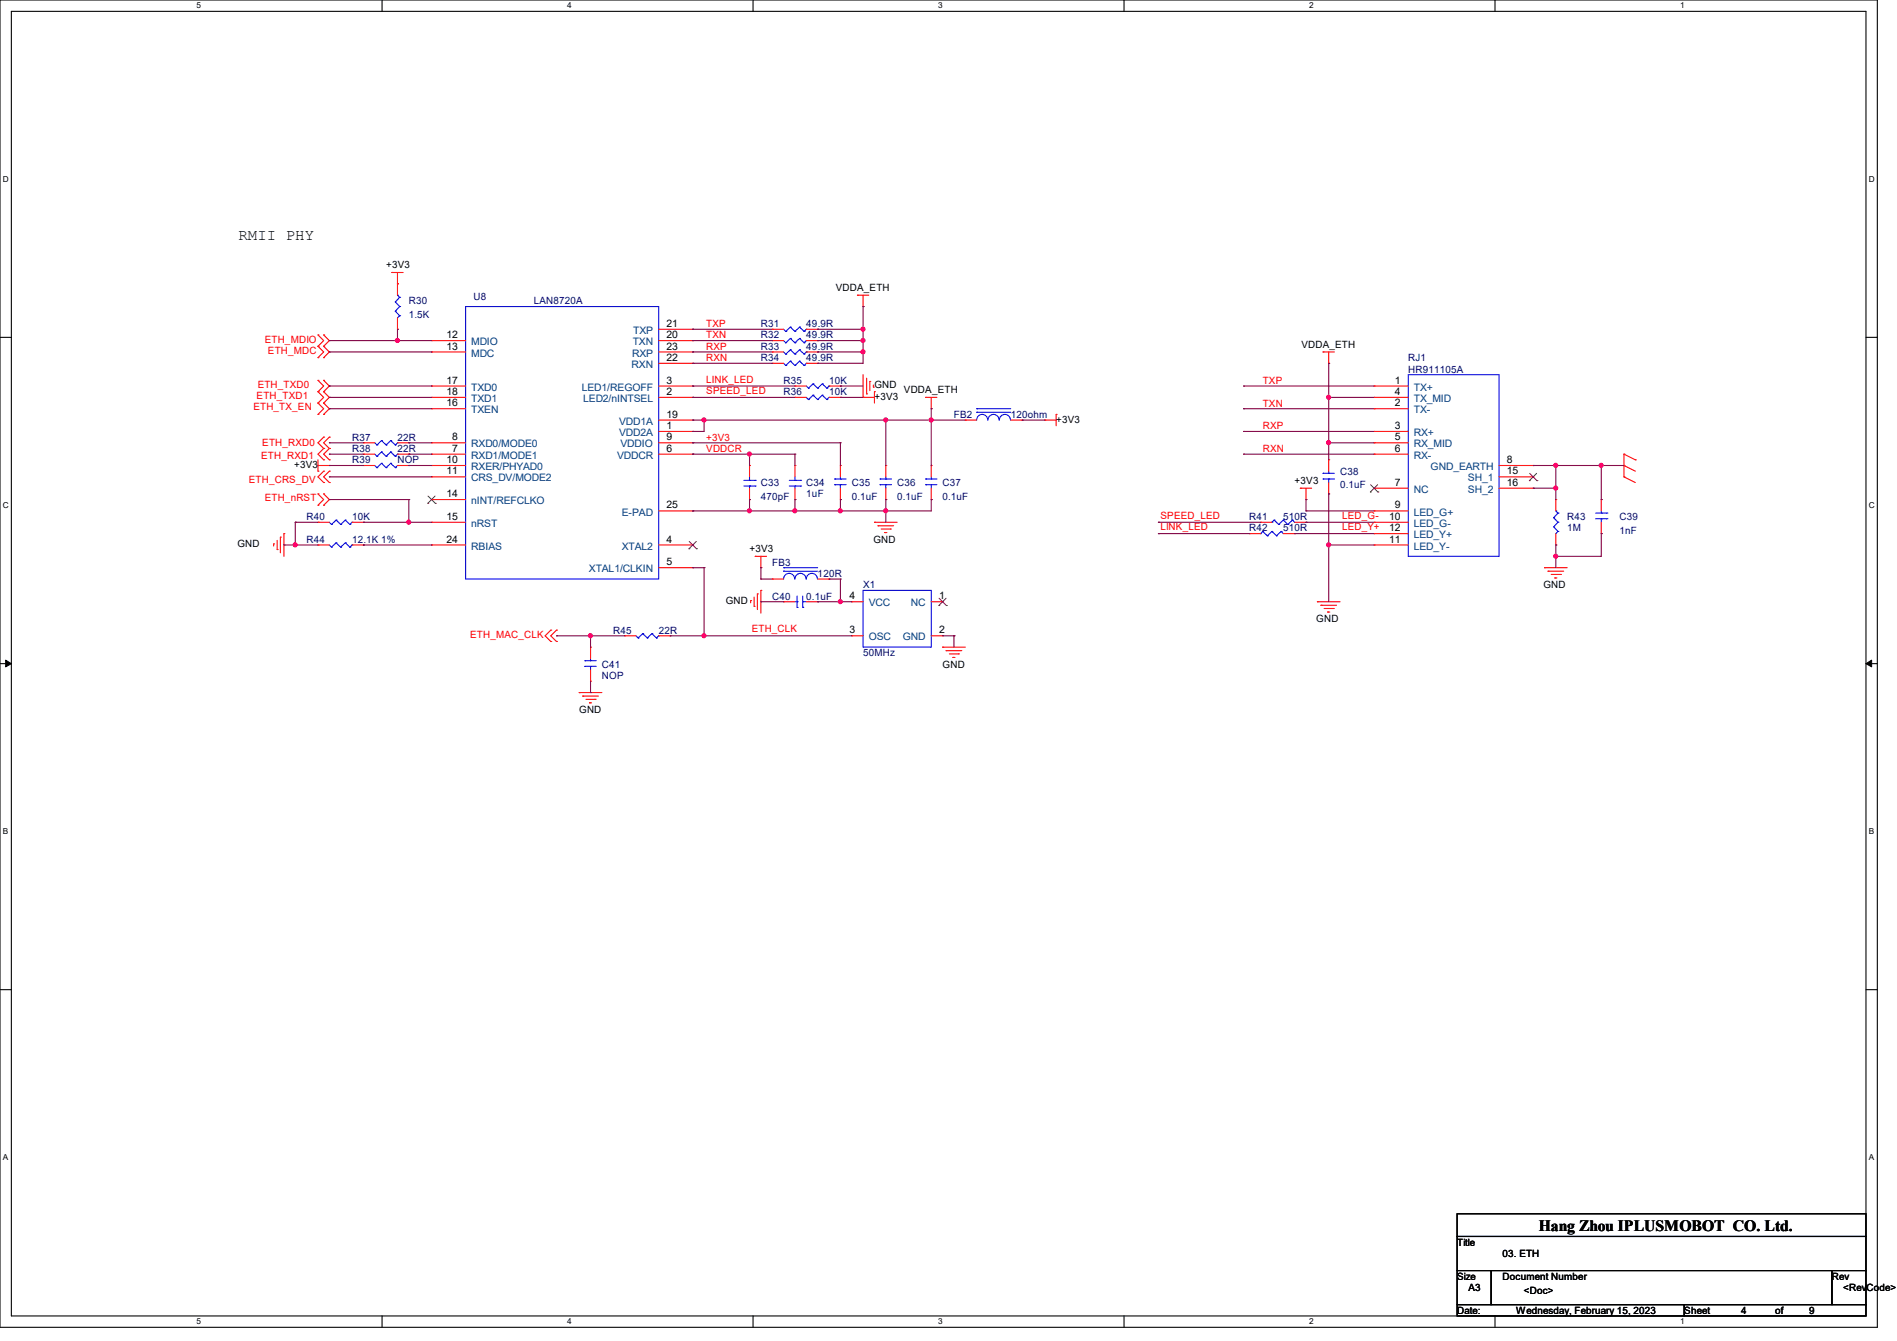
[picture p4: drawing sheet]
<svg xmlns="http://www.w3.org/2000/svg" width="297mm" height="210mm" viewBox="0 0 297 210" stroke-linecap="round" stroke-linejoin="round" font-family="sans-serif">
<g fill="none" stroke="#000" stroke-width=".17">
<path d="M0 0h293.9v207.9h-293.9zM1.8 1.8h290.3v204.3h-290.3zM59.8 0v1.8M117.9 0v1.8M176 0v1.8M234.1 0v1.8M0 52.8h1.8M292.1 52.8h1.8M0 103.9h1.8M292.1 103.9h1.8M0 155h1.8M292.1 155h1.8"/>
<path d="M228.1 190.1h64v3.5h-64zM228.1 193.6h64v5.4h-64zM228.1 199h5.4v5.3h-5.4zM233.5 199h53.3v5.3h-53.3zM286.8 199h5.3v5.3h-5.3zM59.8 206.1v1.8M117.9 206.1v1.8M176 206.1v1.8M228.1 204.3h35.6v1.8h-35.6zM234.1 206.1v1.8M263.7 204.3h28.4v1.8h-28.4z"/>
</g>
<path d="M.9 103.4l.9 .5-.9 .5zM292.1 103.9l.9-.5v1z" fill="#000"/>
<path d="M.9 103.4l.9 .5-.9 .5zM292.1 103.9l.9-.5v1z" fill="none" stroke="#000" stroke-width=".16"/>
<g fill="none" stroke="#f00" stroke-width=".17">
<path d="M49.8 54.2h.1M49.8 56h.1M49.8 59.6h.1M49.8 52.5h.1M49.8 54.2l.9 .9-.9 .9M49.8 59.6l.9 .9-.9 .8M49.8 52.5l.9 .8-.9 .9M50.7 56h.1M50.7 54.2h.1M50.7 59.6h.1M50.7 52.5h.1M50.7 54.2l.9 .9-.9 .9"/>
<path d="M50.7 59.6l.9 .9-.9 .8M50.7 52.5l.9 .8-.9 .9M61.3 42.7h.1M61.3 42.7h1.8M62.2 44.4h.1M62.2 51.6h.1M62.2 42.7v3.5M62.2 49.8v1.8M67.6 53.3h.1M67.6 55.1h.1M67.6 55.1h5.3M67.6 53.3h5.3"/>
<path d="M103.1 55.1h5.4M103.1 51.6h5.4M103.1 53.3h5.4M103.1 56.9h5.4M108.5 53.3h.1M108.5 51.6h.1M108.5 56.9h.1M108.5 55.1h.1M120.9 51.6h.1M120.9 55.1h.1M120.9 53.3h.1M120.9 56.9h.1"/>
<path d="M120.9 55.1h1.8M120.9 51.6h1.8M120.9 53.3h1.8M120.9 56.9h1.8M126.2 55.1h1.8M126.2 51.6h1.8M126.2 53.3h1.8M126.2 56.9h1.8M128 51.6h.1M128 55.1h.1M128 53.3h.1M128 56.9h.1"/>
<path d="M134.2 46.2h.1M134.2 46.2h1.8M135.1 48h.1M135.1 46.2v1.8M135.1 58.7v3.5M135.7 59.2v2.5M136.2 59.7h.1M136.2 59.7v1.5M207.1 55.1h.1M207.1 55.1h1.8M208 56.9h.1M208 55.1v1.8"/>
<path d="M49.8 73.8h.1M49.8 77.3h.1M49.8 79.1h.1M49.8 61.3h.1M49.8 63.1h.1M49.8 64.9h.1M49.8 72.9h1.8M49.8 72v1.8M49.8 77.3l.9 .9-.9 .9M49.8 61.3l.9 .9-.9 .9M49.8 63.1l.9 .9-.9 .9M50.7 79.1h.1"/>
<path d="M50.7 77.3h.1M50.7 61.3h.1M50.7 63.1h.1M50.7 64.9h.1M50.7 68.5h.1M50.7 70.2h.1M50.7 72h.1M50.7 75.6h.1M50.7 73.8h.1M50.7 77.3l.9 .9-.9 .9M50.7 61.3l.9 .9-.9 .9M50.7 63.1l.9 .9-.9 .9"/>
<path d="M50.7 68.5l-.9 .8 .9 .9M50.7 70.2l-.9 .9 .9 .9M50.7 73.8l-.9 .9 .9 .9M51.6 72.9h.1M51.6 68.5h.1M51.6 70.2h.1M51.6 72h.1M51.6 75.6h.1M51.6 73.8h.1M51.6 68.5l-.9 .8 .9 .9M51.6 70.2l-.9 .9 .9 .9M51.6 73.8l-.9 .9 .9 .9"/>
<path d="M56.9 71.1h.1M56.9 72.9h.1M56.9 69.3h.1M56.9 72.9h1.8M56.9 71.1h1.8M56.9 69.3h1.8M62.2 72.9h1.8M62.2 71.1h1.8M62.2 69.3h1.8M64 71.1h.1M64 72.9h.1M64 69.3h.1"/>
<path d="M67.6 71.1h.1M67.6 69.3h.1M67.6 72.9h.1M67.6 74.7h.1M67.6 78.2h.1M67.6 64h.1M67.6 60.5h.1M67.6 62.2h.1M67.6 62.2h5.3M67.6 72.9h5.3M67.6 71.1h5.3M67.6 60.5h5.3"/>
<path d="M67.6 64h5.3M67.6 69.3h5.3M67.6 74.7h5.3M67.6 78.2h5.3M103.1 62.2h5.4M103.1 65.8h5.4M103.1 71.1h5.4M103.1 60.5h5.4M103.1 67.6h5.4M103.1 69.3h5.4M108.5 67.6h.1M108.5 62.2h.1"/>
<path d="M108.5 60.5h.1M108.5 71.1h.1M108.5 69.3h.1M108.5 65.8h.1M117.3 78.2h.1M117.3 72.9h.1M117.3 72.9v1.8M117.3 76.5v1.7M124.5 62.2h.1M124.5 78.2h.1M124.5 72.9h.1M124.5 60.5h.1"/>
<path d="M124.5 62.2h1.7M124.5 60.5h1.7M124.5 72.9v1.8M124.5 76.5v1.7M129.8 62.2h1.8M129.8 60.5h1.8M131.6 62.2h.1M131.6 72.9h.1M131.6 78.2h.1M131.6 60.5h.1M131.6 72.9v1.8M131.6 76.5v1.7"/>
<path d="M135.1 62.2h.1M135.1 62.2h1.8M135.7 61.7h.1M136.7 60.6h.1M136.7 60.3v.3M136.9 61.3h.1M136.9 61.3v1.8M138.7 72.9h.1M138.7 78.2h.1M138.7 72.9v1.8M138.7 76.5v1.7M144.9 62.2h.1"/>
<path d="M144.9 62.2h1.8M145.8 64h.1M145.8 72.9h.1M145.8 78.2h.1M145.8 62.2v1.8M145.8 72.9v1.8M145.8 76.5v1.7M151.1 65.8h.1M151.1 65.8h1.8M158.2 65.8h1.8M160 65.8h.1M163.6 65.8h.1"/>
<path d="M163.6 65.8h1.8M165.4 64.9h.1M165.4 64.9v1.8M203.6 76.5h.1M203.6 76.5h1.8M204.5 78.2h.1M204.5 76.5v1.7M208 72h.1M208 77.3h.1M208 72v1.8M208 75.6v1.7M215.1 60.5h.1"/>
<path d="M215.1 62.2h.1M215.1 64h.1M215.1 67.6h.1M215.1 69.3h.1M215.1 71.1h.1M215.1 76.5h.1M215.1 62.2h5.4M215.1 76.5h5.4M215.1 71.1h5.4M215.1 60.5h5.4M215.1 64h5.4M215.1 67.6h5.4"/>
<path d="M215.1 69.3h5.4M234.7 76.5h5.3M234.7 72.9h5.3M234.7 74.7h5.3M240 72.9h.1M240 76.5h.1M240 74.7h.1M243.6 78.2h.1M243.6 78.2v1.8M250.7 78.2h.1M250.7 78.2v1.8M254.3 74.7h.1"/>
<path d="M254.3 71.1h.1M254.3 72.9h.1M254.3 74.7l1.7 .9M254.3 71.1v3.6M254.3 71.1l1.7 .9M254.3 72.9l1.7 .9M256 72h.1M42.8 85.2h.1M42.8 85.2v.3M43.4 86.1h.1M43.4 84.6v1.5M43.9 84.1h.1"/>
<path d="M43.9 84.1v2.5M44.4 83.6h.1M44.4 83.6v3.5M49.8 81.8h.1M49.8 85.3h.1M49.8 81.8h1.8M49.8 85.3h1.8M55.1 81.8h1.8M55.1 85.3h1.8M56.9 81.8h.1M56.9 85.3h.1M67.6 81.8h.1"/>
<path d="M67.6 85.3h.1M67.6 81.8h5.3M67.6 85.3h5.3M86.2 98.7h.1M86.2 98.7l-.9 .9 .9 .9M87.1 98.7h.1M87.1 98.7l-.9 .9 .9 .9M97.8 99.6h.1M97.8 99.6h1.8M103.1 88.9h5.4M103.1 85.3h5.4M103.1 80h5.4"/>
<path d="M103.1 99.6h1.8M104.9 99.6h.1M108.5 85.3h.1M108.5 88.9h.1M108.5 80h.1M117.5 94.1h.1M117.5 94.1v.3M118.1 95h.1M118.1 93.5v1.5M118.2 87.1h.1M118.2 87.1h1.8M118.6 93h.1"/>
<path d="M118.6 93v2.5M119.1 92.5h.1M119.1 88.9h.1M119.1 87.1v1.8M119.1 92.5v3.5M120.9 90.7h.1M120.9 90.7h1.8M122.7 94.2h.1M122.7 94.2h1.8M126.2 94.2h1.8M128 94.2h.1M128 90.7h1.8"/>
<path d="M129.8 90.7h.1M133.3 99.6h.1M133.3 94.2h.1M133.3 94.2h1.8M133.3 99.6h1.8M136.9 81.8h.1M136.9 81.8h3.6M137.5 82.3h.1M137.5 82.3h2.4M138 82.8h1.4M138.5 83.4h.1M138.5 83.4h.4"/>
<path d="M139.4 82.8h.1M145.8 94.2h1.8M145.8 99.6h1.8M147.6 94.2h.1M147.6 99.6h.1M195.6 83.6h.1M195.6 83.6h1.8M197.4 81.8h.1M197.4 81.8h1.7M200.9 83.6h1.8M202.7 83.6h.1M202.7 81.8h1.8"/>
<path d="M204.5 81.8h.1M206.2 94.2h.1M206.2 94.2h3.6M206.8 94.8h.1M206.8 94.8h2.5M207.3 95.3h1.4M207.9 95.8h.1M207.9 95.8h.3M208.7 95.3h.1M215.1 80h.1M215.1 81.8h.1M215.1 85.3h.1"/>
<path d="M215.1 83.6h.1M215.1 81.8h5.4M215.1 83.6h5.4M215.1 85.3h5.4M215.1 80h5.4M241.8 88.9h.1M241.8 88.9h3.6M242.4 89.5h.1M242.4 89.5h2.4M242.9 90h1.4M243.4 90.5h.1M243.4 90.5h.4"/>
<path d="M243.6 85.3h.1M243.6 83.6v1.7M244.3 90h.1M250.7 83.6h.1M250.7 81.8v1.8M86.2 100.5h.1M87.1 100.5h.1M90.7 108.5h.1M90.7 108.5h3.5M91.2 109h.1M91.2 109h2.5M91.7 109.5h1.5"/>
<path d="M92.3 110.1h.1M92.3 110.1h.3M92.5 101.3h.1M92.5 106.7h.1M92.5 101.3v1.8M92.5 104.9v1.8M93.2 109.5h.1M147.6 101.3h.1M147.6 101.3h3.5M148.1 101.9h.1M148.1 101.9h2.5M148.6 102.4h1.5"/>
<path d="M149.2 103h.1M149.2 103h.3M150.1 102.4h.1"/>
</g>
<g fill="none" stroke="#00f" stroke-width=".17">
<path d="M61.9 48.7h.1M61.9 47.3h.1M61.9 48.7l.7 .7M61.9 47.3l.7 .7M62.2 46.2h.1M62.2 46.2l.4 .4M62.6 49.4h.1M62.6 48h.1M62.6 46.6h.1M62.6 49.4l-.4 .4M62.6 48l-.7 .7M62.6 46.6l-.7 .7"/>
<path d="M72.9 48h30.2v42.7h-30.2zM122.7 51.6l.3 .3M122.7 55.1l.3 .4M122.7 53.3l.3 .4M122.7 56.9l.3 .3M123 51.9h.1M123 55.5h.1M123 53.7h.1M123 57.2h.1M123.7 51.2h.1M123.7 54.8h.1M123.7 53h.1"/>
<path d="M123.7 56.6h.1M123.7 51.2l-.7 .7M123.7 51.2l.8 .7M123.7 54.8l-.7 .7M123.7 54.8l.8 .7M123.7 53l-.7 .7M123.7 53l.8 .7M123.7 56.6l-.7 .6M123.7 56.6l.8 .6M124.5 51.9h.1M124.5 55.5h.1M124.5 53.7h.1"/>
<path d="M124.5 57.2h.1M125.2 51.2h.1M125.2 54.8h.1M125.2 53h.1M125.2 56.6h.1M125.2 51.2l-.7 .7M125.2 51.2l.7 .7M125.2 54.8l-.7 .7M125.2 54.8l.7 .7M125.2 53l-.7 .7M125.2 53l.7 .7M125.2 56.6l-.7 .6"/>
<path d="M125.2 56.6l.7 .6M125.9 51.9h.1M125.9 55.5h.1M125.9 53.7h.1M125.9 57.2h.1M126.2 51.6h.1M126.2 55.1h.1M126.2 53.3h.1M126.2 56.9h.1M126.2 51.6l-.3 .3M126.2 55.1l-.3 .4M126.2 53.3l-.3 .4"/>
<path d="M126.2 56.9l-.3 .3M220.5 58.7h14.2v28.4h-14.2zM58.7 71.1l.3 .4M58.7 72.9l.3 .3M58.7 69.3l.3 .4M59 71.5h.1M59 73.2h.1M59 69.7h.1M59.7 70.8h.1M59.7 72.6h.1M59.7 69h.1M59.7 70.8l-.7 .7"/>
<path d="M59.7 70.8l.8 .7M59.7 72.6l-.7 .6M59.7 72.6l.8 .6M59.7 69l-.7 .7M59.7 69l.8 .7M60.5 71.5h.1M60.5 73.2h.1M60.5 69.7h.1M61.2 70.8h.1M61.2 72.6h.1M61.2 69h.1M61.2 70.8l-.7 .7"/>
<path d="M61.2 70.8l.7 .7M61.2 72.6l-.7 .6M61.2 72.6l.7 .6M61.2 69l-.7 .7M61.2 69l.7 .7M61.9 71.5h.1M61.9 73.2h.1M61.9 69.7h.1M62.2 71.1h.1M62.2 72.9h.1M62.2 69.3h.1M62.2 71.1l-.3 .4"/>
<path d="M62.2 72.9l-.3 .3M62.2 69.3l-.3 .4M116.5 75.2h1.7M116.5 76.1h1.7M117.3 76.1h.1M117.3 75.2h.1M117.3 74.7v.5M117.3 76.1v.4M118.2 75.2h.1M118.2 76.1h.1M123.6 75.2h1.7M123.6 76.1h1.7"/>
<path d="M124.5 76.1h.1M124.5 75.2h.1M124.5 74.7v.5M124.5 76.1v.4M125.3 75.2h.1M125.3 76.1h.1M126.2 62.2l.4 .4M126.2 60.5l.4 .3M126.6 62.6h.1M126.6 60.8h.1M127.3 61.9h.1M127.3 60.1h.1"/>
<path d="M127.3 61.9l-.7 .7M127.3 61.9l.7 .7M127.3 60.1l-.7 .7M127.3 60.1l.7 .7M128 62.6h.1M128 60.8h.1M128.7 61.9h.1M128.7 60.1h.1M128.7 61.9l-.7 .7M128.7 61.9l.8 .7M128.7 60.1l-.7 .7M128.7 60.1l.8 .7"/>
<path d="M129.5 62.6h.1M129.5 60.8h.1M129.8 62.2h.1M129.8 60.5h.1M129.8 62.2l-.3 .4M129.8 60.5l-.3 .3M130.7 75.9h.1M130.7 75h.1M130.7 75.9h1.8M130.7 75h1.8M131.6 75h.1M131.6 75.9h.1"/>
<path d="M131.6 74.7v.3M131.6 75.9v.6M137.8 75.9h.1M137.8 75h.1M137.8 75.9h1.8M137.8 75h1.8M138.7 75h.1M138.7 75.9h.1M138.7 74.7v.3M138.7 75.9v.6M144.9 75.9h.1M144.9 75h.1"/>
<path d="M144.9 75.9h1.8M144.9 75h1.8M145.8 75h.1M145.8 75.9h.1M145.8 74.7v.3M145.8 75.9v.6M152.9 65.8a.87 .87 0 0 1 .9-.9 .87 .87 0 0 1 .8 .9M152.9 64.6h.1M152.9 64h.1M152.9 64.6h5.3M152.9 64h5.3M154.7 65.8a.87 .87 0 0 1 .9-.9 .87 .87 0 0 1 .8 .9"/>
<path d="M156.5 65.8a.87 .87 0 0 1 .8-.9 .87 .87 0 0 1 .9 .9M207.1 75h.1M207.1 74.1h.1M207.1 75h1.8M207.1 74.1h1.8M208 74.1h.1M208 75h.1M208 73.8v.3M208 75v.6M51.6 81.8l.3 .3M51.6 85.3l.3 .4M51.9 82.1h.1"/>
<path d="M51.9 85.7h.1M52.6 81.4h.1M52.6 85h.1M52.6 81.4l-.7 .7M52.6 81.4l.7 .7M52.6 85l-.7 .7M52.6 85l.7 .7M53.3 82.1h.1M53.3 85.7h.1M54.1 81.4h.1M54.1 85h.1M54.1 81.4l-.8 .7"/>
<path d="M54.1 81.4l.7 .7M54.1 85l-.8 .7M54.1 85l.7 .7M54.8 82.1h.1M54.8 85.7h.1M55.1 81.8h.1M55.1 85.3h.1M55.1 81.8l-.3 .3M55.1 85.3l-.3 .4M99.6 99.6l.3 .3M99.9 99.9h.1M100.6 99.2h.1"/>
<path d="M100.6 99.2l-.7 .7M100.6 99.2l.7 .7M101.3 99.9h.1M102.1 99.2h.1M102.1 99.2l-.8 .7M102.1 99.2l.7 .7M102.8 99.9h.1M103.1 99.6h.1M103.1 99.6l-.3 .3M122.7 90.7a.87 .87 0 0 1 .8-.9 .87 .87 0 0 1 .9 .9M122.7 89.5h.1M122.7 88.9h.1"/>
<path d="M122.7 89.5h5.3M122.7 88.9h5.3M124.5 90.7a.87 .87 0 0 1 .8-.9 .87 .87 0 0 1 .9 .9M124.5 94.2h.3M124.8 94.2h.1M124.8 95.1h.1M124.8 93.3v1.8M125.7 94.2h.1M125.7 95.1h.1M125.7 94.2h.5M125.7 93.3v1.8M126.2 90.7a.87 .87 0 0 1 .9-.9 .87 .87 0 0 1 .9 .9"/>
<path d="M135.1 92.5h10.7v8.8h-10.7zM197.4 83.6h.1M197.7 83.2h.1M197.7 83.2l.7 .7M197.7 83.2l-.3 .4M198.4 83.9h.1M199.1 83.2h.1M199.1 81.8h.1M199.1 83.2l.8 .7M199.1 83.2l-.7 .7M199.5 81.4h.1M199.5 81.4l-.4 .4"/>
<path d="M199.5 81.4l.7 .7M199.9 83.9h.1M200.2 82.1h.1M200.6 83.2h.1M200.6 83.2l.3 .4M200.6 83.2l-.7 .7M200.9 81.4h.1M200.9 81.4l.7 .7M200.9 81.4l-.7 .7M201.6 82.1h.1M202.4 81.4h.1M202.4 81.4l.3 .4"/>
<path d="M202.4 81.4l-.8 .7M243.2 82.5h.1M243.2 81.1h.1M243.2 82.5l.7 .7M243.2 81.1l.7 .7M243.6 80h.1M243.6 80l.3 .3M243.9 83.2h.1M243.9 81.8h.1M243.9 80.3h.1M243.9 83.2l-.3 .4M243.9 81.8l-.7 .7"/>
<path d="M243.9 80.3l-.7 .8M249.8 81.2h1.8M249.8 80.3h1.8M250.7 80.3h.1M250.7 81.2h.1M250.7 80v.3M250.7 81.2v.6M251.6 81.2h.1M251.6 80.3h.1M91.6 104.4h.1M91.6 103.5h.1M91.6 104.4h1.7"/>
<path d="M91.6 103.5h1.7M92.5 103.5h.1M92.5 104.4h.1M92.5 103.1v.4M92.5 104.4v.5"/>
</g>
<g fill="none" stroke="#804000" stroke-width=".16">
<path d="M67 78.8h.1M67 77.7l1.2 1.1M68.1 77.7l-1.1 1.1M68.2 78.8h.1M214.5 77h.1M214.6 75.9l1.1 1.1M215.7 75.9l-1.2 1.1M215.7 77h.1M239.4 75.3h.1M239.5 74.1l1.1 1.2M240.6 74.1l-1.2 1.2M240.6 75.3h.1"/>
<path d="M107.9 85.9h.1M107.9 84.8l1.2 1.1M109 84.8l-1.1 1.1M109.1 85.9h.1M147 94.8h.1M147 93.7l1.2 1.1M148.1 93.7l-1.1 1.1M148.2 94.8h.1"/>
</g>
<path d="M208 56.9h.1M208 56.9v5.3M110.2 99.6h.1M110.2 99.6h23.1" fill="none" stroke="#800040" stroke-width=".17"/>
<circle cx="110.2" cy="99.5" r=".32" fill="#f0f"/>
<circle cx="110.2" cy="99.5" r=".32" fill="none" stroke="#f0f" stroke-width=".17"/>
<path d="M110.2 88.9h.1M110.2 88.9v10.7M119.1 94.2h.1M119.1 94.2h3.6M128 94.2h.1M131.6 90.7h.1M131.6 90.7v3.5h-3.6" fill="none" stroke="#800040" stroke-width=".17"/>
<circle cx="131.6" cy="94.2" r=".32" fill="#f0f"/>
<circle cx="131.6" cy="94.2" r=".32" fill="none" stroke="#f0f" stroke-width=".17"/>
<g fill="none" stroke="#800040" stroke-width=".17">
<path d="M204.5 78.2h.1M204.5 78.2v1.8M240 76.5h.1M240 76.5h3.6M119.1 90.7h.1M119.1 88.9h.1M119.1 90.7h1.8M119.1 88.9v1.8M131.6 94.2h.1M131.6 94.2h1.7M147.6 99.6h1.8M149.4 99.6h.1"/>
<path d="M149.4 99.6v1.7M204.5 80h.1M204.5 80h10.6"/>
</g>
<circle cx="243.6" cy="76.4" r=".32" fill="#f0f"/>
<circle cx="243.6" cy="76.4" r=".32" fill="none" stroke="#f0f" stroke-width=".17"/>
<path d="M243.6 76.5h.1M243.6 76.5v1.7M250.7 72.9h.1M250.7 72.9h3.6" fill="none" stroke="#800040" stroke-width=".17"/>
<circle cx="250.7" cy="72.9" r=".32" fill="#f0f"/>
<circle cx="250.7" cy="72.9" r=".32" fill="none" stroke="#f0f" stroke-width=".17"/>
<g fill="none" stroke="#800040" stroke-width=".17">
<path d="M51.6 55.1h.1M51.6 55.1h16M62.2 51.6h.1M62.2 53.3h.1M62.2 51.6v1.7M62.2 53.3h5.4M51.6 69.3h.1M51.6 71.1h.1M51.6 78.2h.1M51.6 69.3h5.3M51.6 71.1h5.3M51.6 78.2h12.4"/>
<path d="M64 69.3h.1M64 71.1h.1M64 78.2h.1M64 69.3h3.6M64 71.1h3.6M64 78.2v3.6"/>
</g>
<circle cx="64" cy="81.8" r=".32" fill="#f0f"/>
<circle cx="64" cy="81.8" r=".32" fill="none" stroke="#f0f" stroke-width=".17"/>
<path d="M108.5 67.6h.1M110.2 65.8h.1M110.2 65.8v1.8h-1.7M138.7 65.8h.1M145.8 64h.1M145.8 64v1.8h-35.6M64 81.8h.1M64 81.8h3.6M181.4 83.6h.1M181.4 81.8h.1M181.4 81.8h16M181.4 83.6h14.2" fill="none" stroke="#800040" stroke-width=".17"/>
<circle cx="138.7" cy="65.8" r=".32" fill="#f0f"/>
<circle cx="138.7" cy="65.8" r=".32" fill="none" stroke="#f0f" stroke-width=".17"/>
<circle cx="110.2" cy="65.8" r=".32" fill="#f0f"/>
<circle cx="110.2" cy="65.8" r=".32" fill="none" stroke="#f0f" stroke-width=".17"/>
<path d="M208 62.2h.1M208 62.2h7.1M208 62.2v7.1M202.7 83.6h.1M202.7 83.6h12.4M204.5 81.8h.1M204.5 81.8h10.6" fill="none" stroke="#800040" stroke-width=".17"/>
<circle cx="208" cy="69.3" r=".32" fill="#f0f"/>
<circle cx="208" cy="69.3" r=".32" fill="none" stroke="#f0f" stroke-width=".17"/>
<circle cx="208" cy="62.2" r=".32" fill="#f0f"/>
<circle cx="208" cy="62.2" r=".32" fill="none" stroke="#f0f" stroke-width=".17"/>
<path d="M208 69.3h.1M208 77.3h.1M208 69.3h7.1M208 69.3v2.7M208 77.3v8" fill="none" stroke="#800040" stroke-width=".17"/>
<circle cx="208" cy="85.3" r=".32" fill="#f0f"/>
<circle cx="208" cy="85.3" r=".32" fill="none" stroke="#f0f" stroke-width=".17"/>
<g fill="none" stroke="#800040" stroke-width=".17">
<path d="M194.7 60.5h.1M194.7 64h.1M194.7 67.6h.1M194.7 71.1h.1M194.7 60.5h20.4M194.7 64h20.4M194.7 67.6h20.4M194.7 71.1h20.4M240 72.9h.1M240 72.9h3.6M208 85.3h.1M208 85.3h7.1"/>
<path d="M208 85.3v8.9"/>
</g>
<circle cx="243.6" cy="72.9" r=".32" fill="#f0f"/>
<circle cx="243.6" cy="72.9" r=".32" fill="none" stroke="#f0f" stroke-width=".17"/>
<path d="M243.6 72.9h.1M243.6 72.9v3.6M243.6 72.9h7.1v5.3M250.7 78.2h.1M243.6 85.3h.1M243.6 85.3v1.8" fill="none" stroke="#800040" stroke-width=".17"/>
<circle cx="243.6" cy="87.1" r=".32" fill="#f0f"/>
<circle cx="243.6" cy="87.1" r=".32" fill="none" stroke="#f0f" stroke-width=".17"/>
<path d="M51.6 72.9h.1M51.6 72.9h5.3M64 72.9h.1M64 72.9h3.6M46.2 81.8h.1M46.2 85.3h.1M46.2 81.8v3.5M46.2 85.3h3.6M243.6 87.1h.1M243.6 87.1v1.8M250.7 83.6h.1M250.7 83.6v3.5h-7.1" fill="none" stroke="#800040" stroke-width=".17"/>
<circle cx="46.2" cy="85.3" r=".32" fill="#f0f"/>
<circle cx="46.2" cy="85.3" r=".32" fill="none" stroke="#f0f" stroke-width=".17"/>
<path d="M51.6 53.3h.1M51.6 53.3h10.6" fill="none" stroke="#800040" stroke-width=".17"/>
<circle cx="62.2" cy="53.3" r=".32" fill="#f0f"/>
<circle cx="62.2" cy="53.3" r=".32" fill="none" stroke="#f0f" stroke-width=".17"/>
<g fill="none" stroke="#800040" stroke-width=".17">
<path d="M108.5 51.6h.1M108.5 53.3h.1M108.5 55.1h.1M108.5 56.9h.1M108.5 51.6h12.4M108.5 53.3h12.4M108.5 55.1h12.4M108.5 56.9h12.4M51.6 60.5h.1M51.6 62.2h.1M51.6 64h.1M51.6 74.7h.1"/>
<path d="M51.6 60.5h16M51.6 62.2h16M51.6 64h16M51.6 74.7h16M108.5 71.1h.1M108.5 71.1h8.8M44.4 85.3h.1M44.4 85.3h1.8M46.2 81.8h.1M46.2 81.8h3.6M56.9 81.8h.1M56.9 85.3h.1"/>
<path d="M56.9 81.8h7.1M56.9 85.3h10.7"/>
</g>
<circle cx="117.3" cy="71.1" r=".32" fill="#f0f"/>
<circle cx="117.3" cy="71.1" r=".32" fill="none" stroke="#f0f" stroke-width=".17"/>
<g fill="none" stroke="#800040" stroke-width=".17">
<path d="M108.5 69.3h.1M108.5 65.8h.1M108.5 69.3h23.1M108.5 65.8h1.7M117.3 71.1h.1M117.3 71.1v1.8M117.3 71.1h7.2M124.5 71.1h.1M124.5 71.1v1.8M131.6 69.3h.1M131.6 69.3v3.6M138.7 78.2h.1"/>
<path d="M138.7 78.2v3.6M145.8 65.8h.1M145.8 78.2h.1M145.8 65.8v7.1M145.8 78.2v1.8h-7.1M108.5 80h.1M108.5 80h8.8M138.7 80h.1"/>
</g>
<circle cx="138.7" cy="80" r=".32" fill="#f0f"/>
<circle cx="138.7" cy="80" r=".32" fill="none" stroke="#f0f" stroke-width=".17"/>
<path d="M131.6 78.2h.1M131.6 78.2v1.8" fill="none" stroke="#800040" stroke-width=".17"/>
<circle cx="131.6" cy="80" r=".32" fill="#f0f"/>
<circle cx="131.6" cy="80" r=".32" fill="none" stroke="#f0f" stroke-width=".17"/>
<path d="M124.5 78.2h.1M124.5 78.2v1.8M131.6 80h.1M131.6 80h7.1" fill="none" stroke="#800040" stroke-width=".17"/>
<circle cx="124.4" cy="80" r=".32" fill="#f0f"/>
<circle cx="124.4" cy="80" r=".32" fill="none" stroke="#f0f" stroke-width=".17"/>
<path d="M117.3 78.2h.1M117.3 78.2v1.8M124.5 80h.1M124.5 80h7.1" fill="none" stroke="#800040" stroke-width=".17"/>
<circle cx="117.3" cy="80" r=".32" fill="#f0f"/>
<circle cx="117.3" cy="80" r=".32" fill="none" stroke="#f0f" stroke-width=".17"/>
<path d="M138.7 65.8h.1M138.7 65.8v7.1M145.8 65.8h.1M145.8 65.8h5.3M117.3 80h.1M117.3 80h7.2" fill="none" stroke="#800040" stroke-width=".17"/>
<circle cx="145.8" cy="65.8" r=".32" fill="#f0f"/>
<circle cx="145.8" cy="65.8" r=".32" fill="none" stroke="#f0f" stroke-width=".17"/>
<path d="M128 56.9h.1M128 51.6h.1M128 56.9h7.1M135.1 48h.1M135.1 48v3.6h-7.1" fill="none" stroke="#800040" stroke-width=".17"/>
<circle cx="135.1" cy="51.5" r=".32" fill="#f0f"/>
<circle cx="135.1" cy="51.5" r=".32" fill="none" stroke="#f0f" stroke-width=".17"/>
<path d="M128 53.3h.1M128 53.3h7.1M135.1 51.6h.1M135.1 53.3h.1M135.1 51.6v3.5" fill="none" stroke="#800040" stroke-width=".17"/>
<circle cx="135.1" cy="55.1" r=".32" fill="#f0f"/>
<circle cx="135.1" cy="55.1" r=".32" fill="none" stroke="#f0f" stroke-width=".17"/>
<circle cx="135.1" cy="53.3" r=".32" fill="#f0f"/>
<circle cx="135.1" cy="53.3" r=".32" fill="none" stroke="#f0f" stroke-width=".17"/>
<g fill="none" stroke="#800040" stroke-width=".17">
<path d="M128 55.1h.1M128 55.1h7.1M135.1 55.1h.1M135.1 55.1v1.8M108.5 60.5h.1M108.5 62.2h.1M108.5 60.5h16M108.5 62.2h16M131.6 62.2h.1M131.6 60.5h.1M131.6 60.5h3.5M131.6 62.2h3.5"/>
<path d="M87.1 99.6h.1M87.1 99.6h10.7M92.5 99.6h.1M92.5 99.6v1.7M104.9 99.6h.1M104.9 99.6h5.3"/>
</g>
<circle cx="92.4" cy="99.5" r=".32" fill="#f0f"/>
<circle cx="92.4" cy="99.5" r=".32" fill="none" stroke="#f0f" stroke-width=".17"/>
<path d="M160 65.8h.1M160 65.8h3.6M108.5 88.9h.1M108.5 88.9h1.7M129.8 90.7h.1M129.8 90.7h1.8M92.5 108.5h.1M92.5 106.7v1.8" fill="none" stroke="#800040" stroke-width=".17"/>
<circle cx="110.2" cy="99.5" r=".32" fill="#f0f"/>
<circle cx="110.2" cy="99.5" r=".32" fill="none" stroke="#f0f" stroke-width=".17"/>
<circle cx="131.6" cy="94.2" r=".32" fill="#f0f"/>
<circle cx="131.6" cy="94.2" r=".32" fill="none" stroke="#f0f" stroke-width=".17"/>
<circle cx="243.6" cy="76.4" r=".32" fill="#f0f"/>
<circle cx="243.6" cy="76.4" r=".32" fill="none" stroke="#f0f" stroke-width=".17"/>
<circle cx="250.7" cy="72.9" r=".32" fill="#f0f"/>
<circle cx="250.7" cy="72.9" r=".32" fill="none" stroke="#f0f" stroke-width=".17"/>
<circle cx="64" cy="81.8" r=".32" fill="#f0f"/>
<circle cx="64" cy="81.8" r=".32" fill="none" stroke="#f0f" stroke-width=".17"/>
<circle cx="138.7" cy="65.8" r=".32" fill="#f0f"/>
<circle cx="138.7" cy="65.8" r=".32" fill="none" stroke="#f0f" stroke-width=".17"/>
<circle cx="110.2" cy="65.8" r=".32" fill="#f0f"/>
<circle cx="110.2" cy="65.8" r=".32" fill="none" stroke="#f0f" stroke-width=".17"/>
<circle cx="208" cy="69.3" r=".32" fill="#f0f"/>
<circle cx="208" cy="69.3" r=".32" fill="none" stroke="#f0f" stroke-width=".17"/>
<circle cx="208" cy="62.2" r=".32" fill="#f0f"/>
<circle cx="208" cy="62.2" r=".32" fill="none" stroke="#f0f" stroke-width=".17"/>
<circle cx="208" cy="85.3" r=".32" fill="#f0f"/>
<circle cx="208" cy="85.3" r=".32" fill="none" stroke="#f0f" stroke-width=".17"/>
<circle cx="243.6" cy="72.9" r=".32" fill="#f0f"/>
<circle cx="243.6" cy="72.9" r=".32" fill="none" stroke="#f0f" stroke-width=".17"/>
<circle cx="243.6" cy="87.1" r=".32" fill="#f0f"/>
<circle cx="243.6" cy="87.1" r=".32" fill="none" stroke="#f0f" stroke-width=".17"/>
<circle cx="46.2" cy="85.3" r=".32" fill="#f0f"/>
<circle cx="46.2" cy="85.3" r=".32" fill="none" stroke="#f0f" stroke-width=".17"/>
<circle cx="62.2" cy="53.3" r=".32" fill="#f0f"/>
<circle cx="62.2" cy="53.3" r=".32" fill="none" stroke="#f0f" stroke-width=".17"/>
<circle cx="117.3" cy="71.1" r=".32" fill="#f0f"/>
<circle cx="117.3" cy="71.1" r=".32" fill="none" stroke="#f0f" stroke-width=".17"/>
<circle cx="138.7" cy="80" r=".32" fill="#f0f"/>
<circle cx="138.7" cy="80" r=".32" fill="none" stroke="#f0f" stroke-width=".17"/>
<circle cx="131.6" cy="80" r=".32" fill="#f0f"/>
<circle cx="131.6" cy="80" r=".32" fill="none" stroke="#f0f" stroke-width=".17"/>
<circle cx="124.4" cy="80" r=".32" fill="#f0f"/>
<circle cx="124.4" cy="80" r=".32" fill="none" stroke="#f0f" stroke-width=".17"/>
<circle cx="117.3" cy="80" r=".32" fill="#f0f"/>
<circle cx="117.3" cy="80" r=".32" fill="none" stroke="#f0f" stroke-width=".17"/>
<circle cx="145.8" cy="65.8" r=".32" fill="#f0f"/>
<circle cx="145.8" cy="65.8" r=".32" fill="none" stroke="#f0f" stroke-width=".17"/>
<circle cx="135.1" cy="51.5" r=".32" fill="#f0f"/>
<circle cx="135.1" cy="51.5" r=".32" fill="none" stroke="#f0f" stroke-width=".17"/>
<circle cx="135.1" cy="55.1" r=".32" fill="#f0f"/>
<circle cx="135.1" cy="55.1" r=".32" fill="none" stroke="#f0f" stroke-width=".17"/>
<circle cx="135.1" cy="53.3" r=".32" fill="#f0f"/>
<circle cx="135.1" cy="53.3" r=".32" fill="none" stroke="#f0f" stroke-width=".17"/>
<circle cx="92.4" cy="99.5" r=".32" fill="#f0f"/>
<circle cx="92.4" cy="99.5" r=".32" fill="none" stroke="#f0f" stroke-width=".17"/>
<g font-size="2.5">
<text x="37.3" y="37.5">RMII PHY</text>
<text x="240.9" y="192.7">Hang Zhou IPLUSMOBOT CO. Ltd.</text>
</g>
<g font-size="1.6">
<text x="60.5" y="42">+3V3</text>
<text x="130.9" y="45.6">VDDA_ETH</text>
<text x="69.9" y="53">12</text>
<text x="104.4" y="53">20</text>
<text x="104.4" y="51.2">21</text>
<text x="69.9" y="54.7">13</text>
<text x="104.4" y="56.5">22</text>
<text x="104.4" y="54.7">23</text>
<text x="203.8" y="54.4">VDDA_ETH</text>
<text x="69.9" y="63.6">16</text>
<text x="69.9" y="60.1">17</text>
<text x="69.9" y="61.8">18</text>
<text x="104.4" y="61.8">2</text>
<text x="104.4" y="60.1">3</text>
<text x="104.4" y="65.4">19</text>
<text x="136.9" y="62.6">+3V3</text>
<text x="136.9" y="60.8">GND</text>
<text x="141.5" y="61.6">VDDA_ETH</text>
<text x="218.4" y="60.1">1</text>
<text x="218.4" y="61.8">4</text>
<text x="218.4" y="63.6">2</text>
<text x="70.8" y="70.7">7</text>
<text x="70.8" y="69">8</text>
<text x="104.4" y="67.2">1</text>
<text x="104.4" y="70.7">6</text>
<text x="104.4" y="69">9</text>
<text x="165.4" y="66.2">+3V3</text>
<text x="218.4" y="67.2">3</text>
<text x="218.4" y="69">5</text>
<text x="218.4" y="70.7">6</text>
<text x="46.1" y="73.3">+3V3</text>
<text x="69.9" y="72.5">10</text>
<text x="69.9" y="74.3">11</text>
<text x="69.9" y="77.9">14</text>
<text x="202.7" y="75.8">+3V3</text>
<text x="218.4" y="76.1">7</text>
<text x="235.9" y="72.5">8</text>
<text x="235.9" y="76.1">16</text>
<text x="235.9" y="74.3">15</text>
<text x="69.9" y="81.4">15</text>
<text x="104.4" y="79.6">25</text>
<text x="217.5" y="81.4">10</text>
<text x="217.5" y="83.2">12</text>
<text x="218.4" y="79.6">9</text>
<text x="37.2" y="85.7">GND</text>
<text x="69.9" y="85">24</text>
<text x="104.4" y="85">4</text>
<text x="104.4" y="88.5">5</text>
<text x="117.3" y="86.4">+3V3</text>
<text x="136.7" y="85">GND</text>
<text x="217.5" y="85">11</text>
<text x="113.6" y="94.6">GND</text>
<text x="133" y="93.9">4</text>
<text x="147" y="93.9">1</text>
<text x="241.6" y="92.1">GND</text>
<text x="133" y="99.2">3</text>
<text x="147" y="99.2">2</text>
<text x="206.1" y="97.5">GND</text>
<text x="147.6" y="104.6">GND</text>
<text x="90.7" y="111.7">GND</text>
<text x="228.1" y="195.1">Title</text>
<text x="235.2" y="196.8">03. ETH</text>
<text x="228.1" y="200.4">Size</text>
<text x="229.9" y="202.2">A3</text>
<text x="235.2" y="200.4">Document Number</text>
<text x="238.6" y="202.7">&lt;Doc&gt;</text>
<text x="286.8" y="200.4">Rev</text>
<text x="288.6" y="202.2">&lt;Rev</text>
<text x="292.2" y="202.2">Co</text>
<text x="294.3" y="202.2">de&gt;</text>
<text x="228.1" y="205.7">Date:</text>
<text x="237.4" y="205.7">Wednesday, February 15, 2023</text>
<text x="263.7" y="205.7">Sheet</text>
<text x="272.6" y="205.7">4</text>
<text x="277.9" y="205.7">of</text>
<text x="283.3" y="205.7">9</text>
</g>
<g font-size="1.6" fill="#000080">
<text x="64" y="47.7">R30</text>
<text x="74.1" y="46.9">U8</text>
<text x="83.6" y="47.7">LAN8720A</text>
<text x="64" y="49.8">1.5K</text>
<text x="119.1" y="51.2">R31</text>
<text x="119.1" y="53">R32</text>
<text x="126.2" y="51.2">49.9R</text>
<text x="126.2" y="53">49.9R</text>
<text x="119.1" y="54.8">R33</text>
<text x="119.1" y="56.6">R34</text>
<text x="126.2" y="54.8">49.9R</text>
<text x="126.2" y="56.6">49.9R</text>
<text x="220.5" y="56.6">RJ1</text>
<text x="220.5" y="58.3">HR911105A</text>
<text x="122.7" y="61.9">R36</text>
<text x="122.7" y="60.1">R35</text>
<text x="129.8" y="61.9">10K</text>
<text x="129.8" y="60.1">10K</text>
<text x="149.4" y="65.4">FB2</text>
<text x="158.2" y="65.4">120ohm</text>
<text x="55.1" y="70.8">R38</text>
<text x="55.1" y="69">R37</text>
<text x="62.2" y="70.8">22R</text>
<text x="62.2" y="69">22R</text>
<text x="55.1" y="72.6">R39</text>
<text x="62.2" y="72.6">NOP</text>
<text x="119.1" y="76.1">C33</text>
<text x="126.2" y="76.1">C34</text>
<text x="126.2" y="77.9">1uF</text>
<text x="133.3" y="76.1">C35</text>
<text x="140.5" y="76.1">C36</text>
<text x="147.6" y="76.1">C37</text>
<text x="209.8" y="74.3">C38</text>
<text x="209.8" y="76.5">0.1uF</text>
<text x="48" y="81.4">R40</text>
<text x="55.1" y="81.4">10K</text>
<text x="119.1" y="78.2">470pF</text>
<text x="133.3" y="78.2">0.1uF</text>
<text x="140.5" y="78.2">0.1uF</text>
<text x="147.6" y="78.2">0.1uF</text>
<text x="195.6" y="83.2">R42</text>
<text x="195.6" y="81.4">R41</text>
<text x="200.9" y="83.2">510R</text>
<text x="200.9" y="81.4">510R</text>
<text x="245.4" y="81.4">R43</text>
<text x="245.4" y="83.2">1M</text>
<text x="253.5" y="81.4">C39</text>
<text x="253.5" y="83.6">1nF</text>
<text x="48" y="85">R44</text>
<text x="55.1" y="85">12.1K 1%</text>
<text x="120.9" y="88.6">FB3</text>
<text x="120.9" y="93.9">C40</text>
<text x="126.2" y="93.9">0.1uF</text>
<text x="128" y="90.3">120R</text>
<text x="135.1" y="92.1">X1</text>
<text x="96" y="99.2">R45</text>
<text x="103.1" y="99.2">22R</text>
<text x="94.2" y="104.6">C41</text>
<text x="94.2" y="106.3">NOP</text>
<text x="135.1" y="102.8">50MHz</text>
</g>
<g font-size="1.6" fill="#f00">
<text x="41.4" y="53.7">ETH_MDIO</text>
<text x="110.6" y="51.2">TXP</text>
<text x="110.6" y="53">TXN</text>
<text x="42" y="55.5">ETH_MDC</text>
<text x="110.6" y="54.8">RXP</text>
<text x="110.6" y="56.6">RXN</text>
<text x="110.6" y="59.9">LINK_LED</text>
<text x="39.7" y="64.2">ETH_TX_EN</text>
<text x="40.2" y="62.4">ETH_TXD1</text>
<text x="40.3" y="60.8">ETH_TXD0</text>
<text x="110.6" y="61.7">SPEED_LED</text>
<text x="197.7" y="60.1">TXP</text>
<text x="197.7" y="63.7">TXN</text>
<text x="40.9" y="71.8">ETH_RXD1</text>
<text x="41.1" y="69.9">ETH_RXD0</text>
<text x="110.6" y="70.8">VDDCR</text>
<text x="110.6" y="69">+3V3</text>
<text x="197.7" y="67.2">RXP</text>
<text x="197.7" y="70.8">RXN</text>
<text x="38.9" y="75.6">ETH_CRS_DV</text>
<text x="41.4" y="78.4">ETH_nRST</text>
<text x="181.7" y="83">LINK_LED</text>
<text x="181.7" y="81.2">SPEED_LED</text>
<text x="210.1" y="81.2">LED_G-</text>
<text x="210.1" y="83">LED_Y+</text>
<text x="73.6" y="99.9">ETH_MAC_CLK</text>
<text x="117.7" y="99">ETH_CLK</text>
</g>
<g font-size="1.6" fill="#004080">
<text x="99.1" y="52.3">TXP</text>
<text x="73.8" y="54.1">MDIO</text>
<text x="73.8" y="55.8">MDC</text>
<text x="98.9" y="57.6">RXN</text>
<text x="99" y="55.8">RXP</text>
<text x="99.1" y="54.1">TXN</text>
<text x="73.8" y="64.7">TXEN</text>
<text x="73.8" y="61.2">TXD0</text>
<text x="73.8" y="62.9">TXD1</text>
<text x="91.1" y="61.2">LED1/REGOFF</text>
<text x="91.3" y="62.9">LED2/nINTSEL</text>
<text x="221.4" y="61.2">TX+</text>
<text x="221.4" y="62.9">TX_MID</text>
<text x="221.4" y="64.7">TX-</text>
<text x="73.8" y="71.8">RXD1/MODE1</text>
<text x="73.8" y="70.1">RXD0/MODE0</text>
<text x="96.6" y="71.8">VDDCR</text>
<text x="96.9" y="68.3">VDD2A</text>
<text x="96.9" y="66.5">VDD1A</text>
<text x="97.2" y="70.1">VDDIO</text>
<text x="221.4" y="68.3">RX+</text>
<text x="221.4" y="70.1">RX_MID</text>
<text x="221.4" y="71.8">RX-</text>
<text x="73.8" y="73.6">RXER/PHYAD0</text>
<text x="73.8" y="75.4">CRS_DV/MODE2</text>
<text x="221.4" y="77.2">NC</text>
<text x="224" y="73.6">GND_EARTH</text>
<text x="229.8" y="77.2">SH_2</text>
<text x="229.8" y="75.4">SH_1</text>
<text x="73.8" y="79">nINT/REFCLKO</text>
<text x="73.8" y="82.5">nRST</text>
<text x="97.4" y="80.7">E-PAD</text>
<text x="221.4" y="80.7">LED_G+</text>
<text x="221.4" y="82.5">LED_G-</text>
<text x="73.8" y="86.1">RBIAS</text>
<text x="92.2" y="89.6">XTAL1/CLKIN</text>
<text x="97.4" y="86.1">XTAL2</text>
<text x="221.4" y="86.1">LED_Y-</text>
<text x="221.4" y="84.3">LED_Y+</text>
<text x="136" y="95">VCC</text>
<text x="142.6" y="95">NC</text>
<text x="136" y="100.3">OSC</text>
<text x="141.4" y="100.3">GND</text>
</g>
<g font-size="1.3">
<text x="30.8" y="1.3">5</text>
<text x="88.8" y="1.3">4</text>
<text x="146.9" y="1.3">3</text>
<text x="205" y="1.3">2</text>
<text x="263.1" y="1.3">1</text>
<text x=".5" y="28.4">D</text>
<text x="292.6" y="28.4">D</text>
<text x=".5" y="79.5">C</text>
<text x="292.6" y="79.5">C</text>
<text x=".5" y="130.6">B</text>
<text x="292.6" y="130.6">B</text>
<text x=".5" y="181.7">A</text>
<text x="292.6" y="181.7">A</text>
<text x="30.8" y="207.4">5</text>
<text x="88.8" y="207.4">4</text>
<text x="146.9" y="207.4">3</text>
<text x="205" y="207.4">2</text>
<text x="263.1" y="207.4">1</text>
</g>
</svg>
